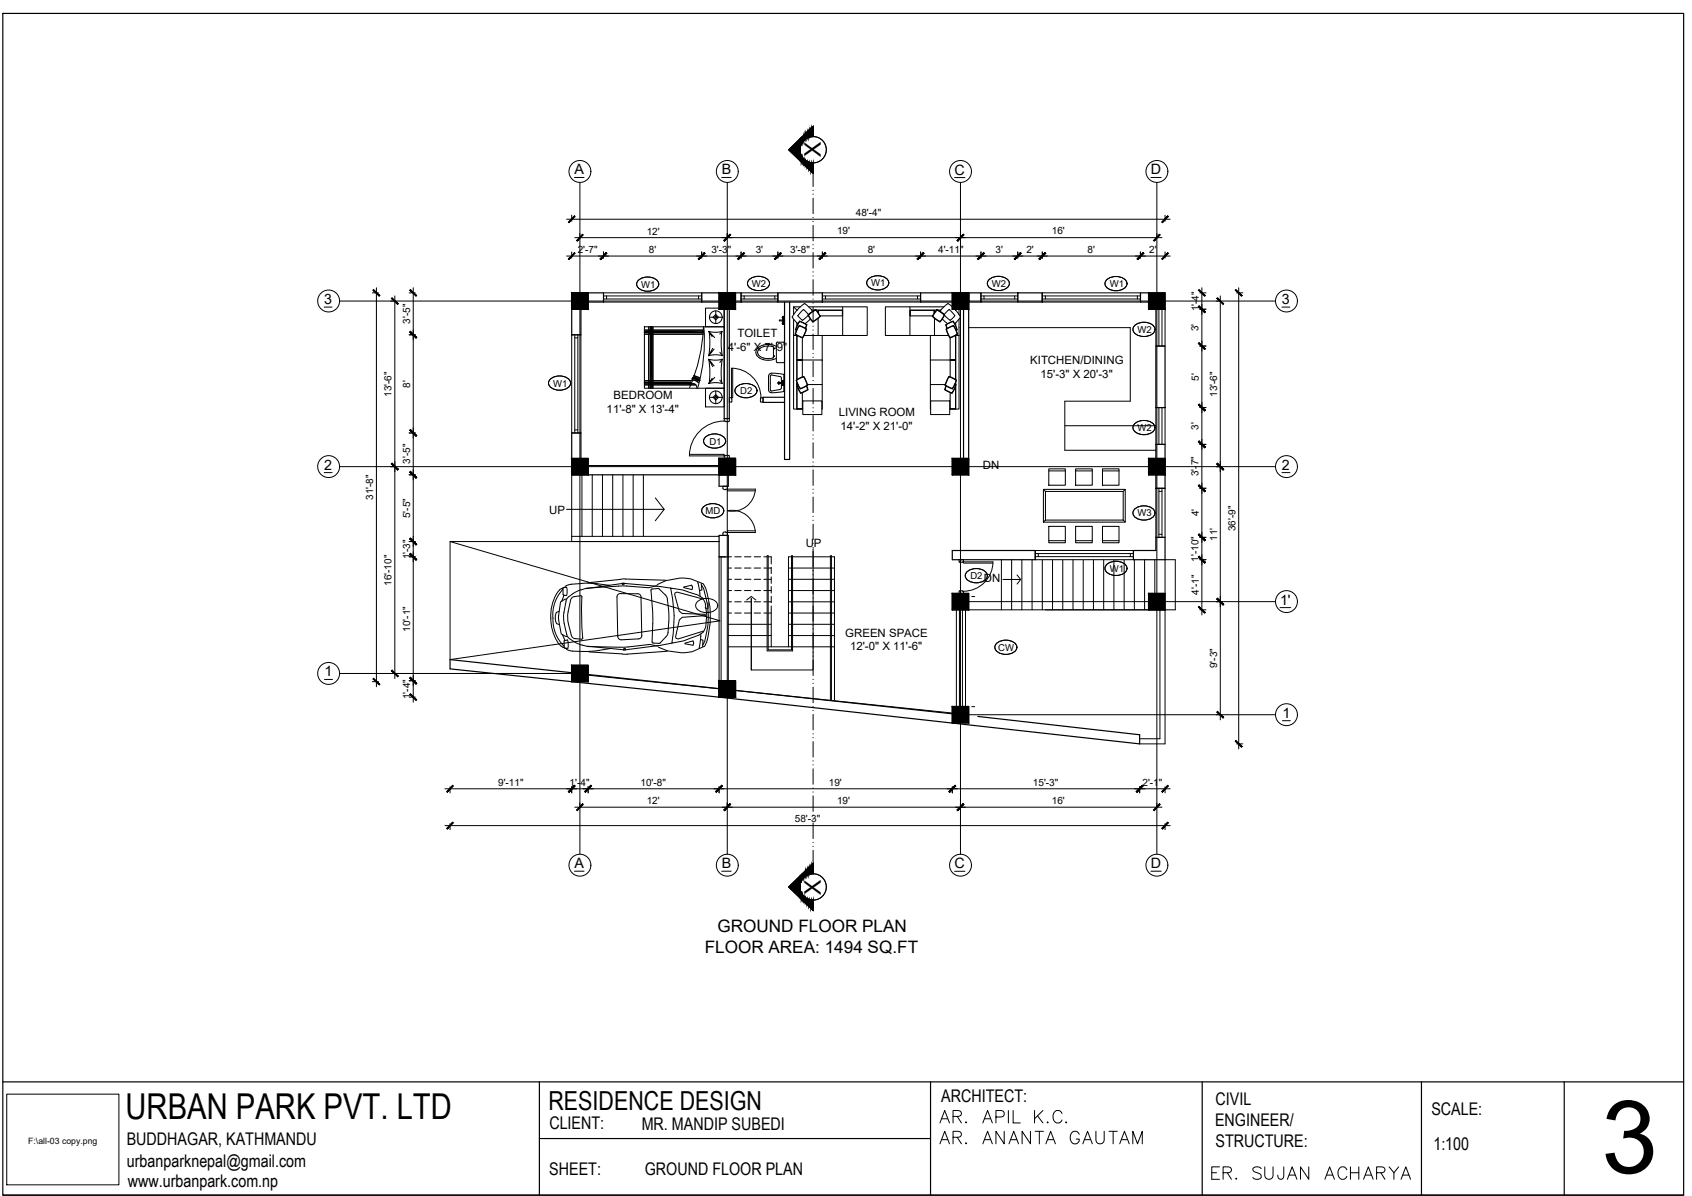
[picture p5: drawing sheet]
<svg xmlns="http://www.w3.org/2000/svg" width="420mm" height="297mm" viewBox="0 0 420 297" stroke-linecap="round" stroke-linejoin="round" font-family="sans-serif">
<!-- layer: THIETBI -->
<g fill="none" stroke="#000" stroke-width=".25">
<path d="M193.6 79.5h.7M193.6 79.7h.7M193.6 79.5v.2M194.2 79.5a.31 .31 0 0 1 .5-.2 .31 .31 0 0 1 0 .5 .31 .31 0 0 1-.5-.1M194.3 78.9l.2 .1M194.4 78.8h.1M194.4 78.9h.1M194.4 79.5l.2-.1 .1 .2-.1 .2-.2-.1M194.5 78.6l-.2 .2M194.5 78.7h.1M194.6 78.6l.1 .2M194.6 78.8h.1"/>
<path d="M194.6 78.9h.1M194.7 78.9l-.2 .1M197.1 76.2l.8 .9M197.1 79.3v4M198.7 76.2h-1.6v2M199.7 75.4a8.9 8.9 0 0 0-3 3.4l1.4 1.6M199.7 75.4l1 .7 1.1 1.2M200.7 78.2l1.9-1.3 1.1 1.7-1.9 1.4-1.1-1.8M200.7 78.1l-1.2-1.2-1.4 1.5 1.2 1.2 1.4-1.3M200.8 76.2h14.5v7.1h-15.6M201.2 79.2l-1.2 1.2M201.6 77h.8"/>
<path d="M202.6 77.1l-.8 .4-1 .8 1 1.5 1.8-1.2-1-1.5M202.7 77h6.6M203 77.5h.1M203.2 77v.7M203.2 79.1v4.2M203.2 77.1h6v1.4h-5.6M203.3 77.1v.7M209.2 77.1v1.4M209.3 76.2v7.1M226 77h6.5M226 76.2v7.1M226 77.1h6v.6"/>
<path d="M226 78.5h5.6M226 77.1v1.4M231.9 77.1v.7M232.1 77v.7M232.1 79.1v4.2M232.2 77.5h.1M232.6 77.1l.9 .4 .9 .8-.3 .6-.7 .9-1.7-1.3M232.6 77.1l-.9 1.4M232.8 77h.8M233.4 77.3l2-1.9a8 8 0 0 1 3.1 3.3M234 79.2l1.3 1.2M234.4 76.2h-14.5v7.1h15.6"/>
<path d="M234.5 78.1l1.2-1.2 1.4 1.5-1.1 1.1M234.5 78.2l-1.9-1.3-1.1 1.7 1.9 1.4 1.1-1.8M234.5 78.3l1.5 1.2M236.5 76.2h1.6v2M236.7 79.8a2.83 2.83 0 0 1 .9 2.2l-.1 .1M236.7 79.7l-1.9 .9 .4 1M237.3 77v.1M238.1 79.3v4M238.1 76.2l-.8 .8M238.5 78.7l-1.4 1.7M188.3 87l-.2 .5 .2 .5M188.8 86.4l-.5 .6"/>
<path d="M188.8 86.5l1.7-.5 1.6 .2v2.7a3.5 3.5 0 0 1-3.8-.9M191.5 93.1l2.4 .5 .2 .3-.1 1.1M191.5 92.7l2.2 .1 1.1 .3M191.5 93.1l-.2 .3v3.5l.2 .2M191.5 92.7l-.3 .1-.3 .4-.1 3.7 .3 .4 .4 .2M192.1 86.5l.2 .1zM192.1 88.4l.2 .1zM192.8 86.1a3.8 3.8 0 0 0-5 .9 2.26 2.26 0 0 0 2.6 2.5l1.3-.1 1.1-.4M193.1 95.1h.6M193.4 94.8v.7M194 95.3l.1 1-.2 .4-2.4 .4M194.2 95v-.5h.3v1.2h-.3v-.4"/>
<path d="M194.3 95.3v.1M194.3 94.9l-.6 .2 .5 .2M194.3 80.4l.2 .1M194.4 80.4h.1M194.4 80.3h.1M194.4 94.9v.1M194.4 95.3v.1M194.5 94.9v.5M194.5 80.2l-.2 .1M194.5 80.4v.1M194.5 80.2h.1M194.6 80.1l.1 .2"/>
<path d="M194.6 80.4h.1M194.6 80.3h.1M194.6 93v4.2M194.7 80.4l-.1 .1M194.8 85.2v4.6M194.8 93.1v4M194.8 97.1l-3.3 .4M194.8 85.2l-.2-.2-1.8 .1v4.7l.3 .3h1.5l.2-.3M197.1 83.3v18.3h2.2M197.1 83.3h.8M197.4 82.9l1.1 .7 .9 .3M197.5 82.9l1-2.1 1.1 .5 .7 .4-.9 2.2"/>
<path d="M197.8 94.4l.2 1 .7 1.2 1.9-.9M197.8 95.6l1 2.1M197.9 83.3v11v-4.9h1.3v4.2M197.9 89.5h1.3M197.9 83.4h.2M197.9 83.3v6.1h6.3v.2M197.9 89.3h1.3M197.9 80.2v.7M197.9 95v.5M197.9 95.9v5.7M198 95.4l-.2 .2M198.1 95.5l-.2 .1 .1 .4 .8 1.5"/>
<path d="M198.6 81l1.6 .8-.9 2-1.7-.9 .4-1.2 .6-.7M198.8 97.5h.1M199.2 97.5v4.1h-1.3M199.2 83.9v5.5M199.3 99.6h4.8v3.4h-4.8zM199.5 93.5l-1.7 .9M199.5 93.5l1.1 2.2M200 81.5l.2-.9-1.6-.7-.7 1.2-.3 .8 .2 .1M200.1 81.6l.3-1-1.8-.8a2.83 2.83 0 0 0-.9 2.2l.1 .1M200.3 95.9l.2 .9M200.3 95.8l.3 1-1.8 .9M200.4 95.6l-1.6 .9-1-2 1.8-.9 .8 2"/>
<path d="M200.5 96.8l-1.6 .8M200.5 95.5h3.7M204.2 83.3l-.1 18.3M231 83.3l.1 18.3M231 95.5h3.7M231.1 99.6h4.7v3.4h-4.7zM234.7 95.7l1.8 .9M234.9 95.8l-.3 1 1.8 .9M234.9 81.7l1.9-.9 1 2.2-1.9 .9zM235 95.9l-.3 .8 1.6 .9M235.2 81.5l-.2-.9 1.6-.7 .7 1.2 .3 .8-.2 .1M235.7 93.6l1.7 .9-.9 2-1.7-.9z"/>
<path d="M235.7 93.5l-1 2.2M235.7 93.5l1.8 .9M235.9 93.6v-4.2h1.4v4.9M235.9 89.5h1.4M235.9 83.9v5.5M235.9 89.3h1.4M237.2 83.4h.1M237.2 95.5a3.3 3.3 0 0 1-.9 2M237.2 95.4h.1a2.83 2.83 0 0 1-.9 2.3M237.3 95.9v5.7h-1.4v-4.1M237.3 95.1v.3M237.3 83.3v11"/>
<path d="M237.3 80.2v.7M237.3 83.3h.1M237.3 95v.5M237.3 95.9v5.7M237.3 89.4h-6.3v.2M237.5 94.4v.1M237.5 94.5l-1 2.1M237.7 82.9l-1.8 .9-.8-2 1.6-.8 1 1.9M238.1 83.3v18.3h-2.3M238.1 83.3h-.8v6.1M197.9 101.5h1.3M235.9 101.5h1.4"/>
<path d="M260.4 116.4h4.1v4.1h-4.1zM260.4 117h4.1M267.1 116.4h4.1v4.1h-4.1zM267.1 117h4.1M273.8 116.4h4.1v4.1h-4.1zM273.8 117h4.1M259.1 121.5h20.3v8.2h-20.3zM259.1 121.5l.5 .6M259.6 122.1h19.3v7.1h-19.3zM259.6 129.2l-.5 .5M260.4 130.7h4.1v4.1h-4.1zM260.4 134.3h4.1"/>
<path d="M267.1 130.7h4.1v4.1h-4.1zM267.1 134.3h4.1M273.8 130.7h4.1v4.1h-4.1zM273.8 134.3h4.1M278.9 129.2l.5 .5M279.4 121.5l-.5 .6"/>
<circle cx="194.3" cy="78.8" r=".05"/>
<circle cx="194.5" cy="78.8" r=".29"/>
<circle cx="194.5" cy="79.6" r=".1"/>
<circle cx="194.5" cy="78.8" r=".1"/>
<circle cx="194.5" cy="78.6" r=".05"/>
<circle cx="194.5" cy="79.1" r=".05"/>
<circle cx="194.7" cy="78.8" r=".05"/>
<circle cx="193.4" cy="95.1" r=".22"/>
<circle cx="193.4" cy="95.1" r=".18"/>
<circle cx="194.3" cy="80.3" r=".05"/>
<circle cx="194.4" cy="95.5" r=".18"/>
<circle cx="194.4" cy="94.7" r=".18"/>
<circle cx="194.5" cy="80.3" r=".29"/>
<circle cx="194.5" cy="80.3" r=".1"/>
<circle cx="194.5" cy="80.1" r=".05"/>
<circle cx="194.5" cy="80.5" r=".05"/>
<circle cx="194.7" cy="80.3" r=".05"/>
</g>
<!-- layer: column -->
<g fill="#000" stroke="#000" stroke-width=".25">
<path d="M142 72.7v4.1h4zM142 72.7h4v4.1z"/>
<path d="M178.6 72.7v4.1h4zM178.6 72.7h4v4.1z"/>
<path d="M236.5 72.7v4.1h4zM236.5 72.7h4v4.1z"/>
<path d="M285.2 72.7v4.1h4.1zM285.2 72.7h4.1v4.1z"/>
<path d="M142 113.9v4h4zM142 113.9h4v4z"/>
<path d="M178.6 113.9v4h4zM178.6 113.9h4v4z"/>
<path d="M178.6 113.9v4h4zM178.6 113.9h4v4z"/>
<path d="M236.5 113.9v4h4zM236.5 113.9h4v4z"/>
<path d="M285.2 113.9v4h4.1zM285.2 113.9h4.1v4z"/>
<path d="M236.5 147.4v4.1h4zM236.5 147.4h4v4.1z"/>
<path d="M285.2 147.4v4.1h4.1zM285.2 147.4h4.1v4.1z"/>
<path d="M142 165.2v4.1h4zM142 165.2h4v4.1z"/>
<path d="M178.6 169.1v4h4zM178.6 169.1h4v4z"/>
<path d="M178.6 169.1v4h4zM178.6 169.1h4v4z"/>
<path d="M236.5 175.5v4h4zM236.5 175.5h4v4z"/>
</g>
<g fill="none" stroke="#000" stroke-width=".36">
<path d="M142 72.7h4v4.1h-4zM178.6 72.7h4v4.1h-4zM236.5 72.7h4v4.1h-4zM285.2 72.7h4.1v4.1h-4.1zM142 113.9h4v4h-4zM178.6 113.9h4v4h-4zM236.5 113.9h4v4h-4zM285.2 113.9h4.1v4h-4.1zM236.5 147.4h4v4.1h-4zM285.2 147.4h4.1v4.1h-4.1zM142 165.2h4v4.1h-4zM178.6 169.1h4v4h-4z"/>
<path d="M236.5 175.5h4v4h-4z"/>
</g>
<!-- layer: mm_Wall -->
<g fill="none" stroke="#000" stroke-width=".3">
<path d="M142 72.7h7.9v2.3h-5.6v8.1h-2.3zM174.2 72.7h9.8v2.3h-9.8zM179.8 76.5v27.5h1.3v-27.5M193.2 72.7h11v2.3h-11zM194.8 75v39.1h1.3v-39.1M240.5 72.7h3.1v2.3h-3.1zM240.5 72.7h-11.9v2.3h10.7v39.1M240.5 72.7v41.4M252.7 72.7h6.1v2.3h-6.1zM258.8 72.7v2.3M285.2 72.7h-2v2.3h2M194.8 98.7h-5.3v1.2h5.3"/>
<path d="M287 85.9h2.3v15.3h-2.3zM142 107.5h2.3v8.1h36.5v5.2h-2.2v-2.9h-36.6zM287 110.4h2.3v10.9h-2.3zM178.6 133h2.2v5.3h-2.2zM236.5 136.7h20.6v2.3h-20.6zM281.5 136.7h5.5v-3.2h2.3v5.5h-7.8zM236.5 177.3l-124.7-13.5v2.3l67 7.1 104.2 11.5M237.5 176.3h2.3v1.6M242.8 177.9l40.2 4.6v2.2"/>
</g>
<!-- layer: interior -->
<g fill="none" stroke="#000" stroke-width=".25">
<path d="M142 117.9v16.6h36.6h-66.8v29.3l67-9.6-67-19.7M144.5 117.9v15.3M147.1 117.9v15.3M149.6 117.9v15.3M152.1 117.9v15.3M154.7 117.9v15.3M157.2 117.9v15.3M159.8 117.9v15.3M142 133.2h36.6M180.8 138.3h.9M182.5 138.3h1.6M184.9 138.3h1.6"/>
<path d="M187.3 138.3h1.6M189.7 138.3h.8M190.5 138h.3v23.4h5.8v-23.4h.2v23.7h-6.3zM190.8 138.3h.7v1.8M196.6 138.3h-.8v22.3M196.8 138.3h9.4M206.5 138.3h.7v35.6M180.8 141.1h.9M180.8 143.9h.9M180.8 146.7h.9M180.8 149.5h.9M180.8 152.3h.9"/>
<path d="M180.8 155.1h9.7M180.8 157.8h9.7M182.5 141.1h1.6M182.5 143.9h1.6M182.5 146.7h1.6M182.5 149.5h1.6M182.5 152.3h1.6M184.9 141.1h1.6M184.9 143.9h1.6M184.9 146.7h1.6M184.9 149.5h1.6M184.9 152.3h1.6"/>
<path d="M187.3 141.1h1.6M187.3 143.9h1.6M187.3 146.7h1.6M187.3 149.5h1.6M187.3 152.3h1.6M189.7 141.1h.8M189.7 143.9h.8M189.7 146.7h.8M189.7 149.5h.8M189.7 152.3h.8M190.8 141.1h.7M190.8 143.9h.7"/>
<path d="M190.8 146.7h.7M190.8 149.5h.7M190.8 152.3h.7M190.8 155.1h.7M190.8 157.8h.7M191.5 150.5v10.1M191.5 140.9v1.6M191.5 143.3v1.6M191.5 145.7v1.6M191.5 148.1v1.6M195.8 141.1h.8M195.8 143.9h.8"/>
<path d="M195.8 146.7h.8M195.8 149.5h.8M195.8 152.3h.8M195.8 155.1h.8M195.8 157.8h.8M196.8 141.1h9.4M196.8 143.9h9.4M196.8 146.7h9.4M196.8 149.5h9.4M196.8 152.3h9.4M196.8 155.1h9.4M196.8 157.8h9.4"/>
<path d="M206.5 141.1h.7M206.5 143.9h.7M206.5 146.7h.7M206.5 149.5h.7M206.5 152.3h.7M206.5 155.1h.7M206.5 157.8h.7M239 151.5h52.8M180.8 160.6h9.7M190.8 160.6h5.8M196.8 160.6h9.4M206.2 173.8v-35.8h.3v35.8"/>
<path d="M206.5 160.6h.7"/>
</g>
<!-- layer: VEHICULOS -->
<g fill="none" stroke="#000" stroke-width=".25">
<path d="M136.8 153.5a11 11 0 0 0 1.6 5.9M137.9 153.5l.3 1.4 .7 .3M138.2 147.6a11 11 0 0 0-1.4 5.9M138.4 159.4a3.1 3.1 0 0 0 1.7 1.5M138.7 152.9v1.1l.7 3.4 1 .6 .5 .1M138.9 151.8l-.7 .3-.3 1.4M139.7 157.6l.6 1.5M139.8 146.1a2.69 2.69 0 0 0-1.6 1.5M139.8 146.4a10.7 10.7 0 0 0-.3 13.5l.6 .6M139.8 147.7l.2 .1M139.9 145.9l-.1 1.8M140 147.8l.7 .1"/>
<path d="M140.1 147.8l-.6 1.5M140.1 154.8l.7 3.1a2.97 2.97 0 0 0 1.6 1.4M140.2 159.1l.7-.2 .2 .9-.1 1.2M140.2 159.1l-.1 1.8 .9 .1M140.4 145.8l-.4 .2M140.7 145.8l-.8 .1M140.7 145.8l.1 .9-.1 1.2M140.7 148.7l-.5 .2-1 .6-.5 3.4M141.1 151.9l-.1 1.5 .2 1.5M141.1 154.9l.8 2.9a1.11 1.11 0 0 0 .9 .8l1.6 .2 .3-.3M141.8 145.1l-1.5 .5M142.2 147.5a2.69 2.69 0 0 0-1.6 1.8l-.6 3.3 .1 2.2"/>
<path d="M142.4 159.3l2.2 .9M144.4 153.4l.3 5.1M144.5 148.2l-.1 5.1M144.5 148.2l-.3-.3-1.6 .3a1.08 1.08 0 0 0-.9 .8l-.6 2.9M148.4 145l3 .4M148.4 145l-2.6-.2-4 .3M153.2 148.3l.2 9.8M153.4 158.1l.1 .4 .6 .4 4.5-.2M154.1 143.9l-8.2 .8M155 144.9l-9.4 1.3M155 144.8l-.1 .4-.4-.2v-.2l8.8 .8M155.4 143.8l10 .3"/>
<path d="M155.4 143.8l-1.3 .1M155.6 145.5l-9.9 .6-2.3 .7-1.2 .7M158.3 147.5l-4.5-.1-.5 .4-.1 .5M158.4 147.5a.84 .84 0 0 1 .8 .8M159.2 148.3l.2 9.5M159.4 157.8a.84 .84 0 0 1-.8 .9M162.1 154.9l-.2 4.5 .3 .3M163.1 145.5l-2 .5-5.5-.5M163.2 145.2a11.6 11.6 0 0 1 11.4-.2 16.4 16.4 0 0 1 1.8 7.6M163.2 145.6l3.3 .5M165.7 148.8l.4 4.1-.2 4.4-.5 .8-1.6 1.7-1.6-.1M165.7 148.8l-.3-.8-1.9-1.9-1.8 .3 .4 8.5"/>
<path d="M166.8 159.7l-3.3 .7M169.8 145.8l2-.5 .2 .5-.1 .6zM172.2 159.6l-.1-.4-2 .5 .1 .2M172.2 159.6l-.1 .7-2-.4M173.2 144.6l.6 2.9M173.8 147.5v.5M173.9 158.8l.7 .2-.1 1.5M174 158l-.4 3M174 157.5v.5M174.1 145l.2 1.5-.6 .2M174.2 145.3l.5 .9a21.9 21.9 0 0 1 .3 13.1l-.5 1M174.5 148.7l-6.4-1.6-.5 .2-.1 .3 1.2 4.2 .7 .6 5.8 .2"/>
<path d="M175.2 152.9l-5.8 .4-.7 .7-.9 4.1 .1 .4 .5 .2 6.2-2M175.5 152.7l-.4-3-.6-1.2-1.3-.7-3.7-1.3-3-.4a32.9 32.9 0 0 1 .3 13.6l3-.5 3.7-1.4 1.2-.8 .5-1.2 .3-3M176.4 152.8a16.6 16.6 0 0 1-1.4 7.7 11.4 11.4 0 0 1-11.5 .2M140.3 161l.4 .1M144.5 160.2l1.5 .4 7.8 .1h2.1l5.5-.7 2 .5M145.9 160.5l9.4 .9 .1-.2-.5-.1v.3M151.7 161l-5.6 .8-4.3-.1-1.1-.5M163.6 160.3l-8.7 1.1M165.7 161.7l-10.6 .8-8.8-.6"/>
</g>
<!-- layer: FUR -->
<g fill="none" stroke="#000" stroke-width=".25">
<path d="M175.2 76.5h4.6v4.7h-4.6zM176.2 78.8h1.3M177.7 78.1l.7 .7-.7 .6-.6-.6zM177.7 77.2v1.4M177.7 79v1.4M178 78.8h1.3M160 81.2h19.8v15.2h-19.8zM160 95.1h11.5M160 95.5h12.7M160 95.6h12.8M160 94.5h11.7M160 94.6h11.7"/>
<path d="M160 83h14.6M160 81.9h14.6M160 82.9h14.6M160 82h14.6M160 82.5h14.6M161.1 81.2v15.2M161.2 81.2v15.2M161.6 81.2v15.2M162.1 81.2v15.2M162.2 81.2v15.2M171.2 95.6a1.01 1.01 0 0 1 1.2-.3 1.01 1.01 0 0 1 .6 1.1M171.7 94.5l1.1 .1 .6 .5"/>
<path d="M171.8 94.3l1.1 .2 .6 .5M172 93.9h.7l.9 .6M172.1 93.4l.9 .2 .7 .4M172.2 93.3l1.6 .6M174.7 81.1a41.7 41.7 0 0 1-3.5 15.2M174.8 81.1a41.7 41.7 0 0 1-1.6 15.3M175.2 96.4h4.6v4.7h-4.6zM176 82.3l1.7 .2 1.7-.2-.7 .7M176.1 82.3a20.6 20.6 0 0 1-.1 6l1.7-.2 1.7 .2a19.7 19.7 0 0 1-.2-6M176.2 98.7h1.3M176.8 83.6l-.8-1.3 1.5 1.5M177 86.5l-1 1.9 1.3-1.7"/>
<path d="M177.3 90.9l-1.3-1.7 1 1.9M177.5 93.7l-1.5 1.6 .8-1.3M177.7 98l.7 .7-.7 .7-.6-.7zM177.7 97.1v1.4M177.7 98.9v1.4M178 98.7h1.3M178.8 94.4l.6 .9-1.7-.3-1.7 .3M178.8 87.5l.5 .8M179.3 89.2l-.5 .8M179.3 89.2a20.4 20.4 0 0 0-.1 6M179.4 89.2l-1.7 .3-1.7-.3a20.6 20.6 0 0 1 .1 6"/>
<circle cx="177.7" cy="78.8" r="1.58"/>
<circle cx="177.7" cy="78.8" r=".22"/>
<circle cx="177.7" cy="98.7" r="1.58"/>
<circle cx="177.7" cy="98.7" r=".22"/>
</g>
<g fill="#000" stroke="#000" stroke-width=".25">
<path d="M161.5 81.2h.2l-.2 15.2zM161.7 81.2l-.2 15.2h.2z"/>
<path d="M160 95h11.5v.2zM160 95v.2h11.5z"/>
<path d="M172 93.8v.2l.4-.2zM172 94l.4-.2v.2zM172.4 93.8v.2l.5-.1zM172.4 94l.5-.1-.1 .2zM172.9 93.9l-.1 .2h.5zM172.8 94.1h.5l-.1 .2zM173.3 94.1l-.1 .2 .5 .1zM173.2 94.3l.5 .1-.2 .2z"/>
<path d="M160 82.4h14.6v.2zM160 82.4v.2h14.6z"/>
</g>
<!-- layer: DOOR -->
<path d="M179.5 120.8h1.1v.7l-.8 .1-.3-.3zM180.6 121.5h7a5.8 5.8 0 0 1-7 5.4M180.6 121.5v.4h6.9M180.6 126.9a5.7 5.7 0 0 1 7 5.4h-7.4v-.2h-.4l-.3 .3v.6h1.1v-1.2h6.9" fill="none" stroke="#000" stroke-width=".25"/>
<!-- layer: WIN -->
<g fill="none" stroke="#000" stroke-width=".25">
<path d="M149.9 72.7h24.3v2.3h-24.3zM149.9 73.5h24.3M149.9 74.3h24.3M150.6 73.5v.8M173.5 73.5v.8M184 72.7h9.2v2.3h-9.2zM184 73.5h9.2M184 74.3h9.2M184.8 73.5v.8M192.4 73.5v.8M204.2 72.7h24.4v2.3h-24.4zM204.2 73.5h24.4"/>
<path d="M204.2 74.3h24.4M205 73.5v.8M227.8 73.5v.8M243.6 72.7h9.1v2.3h-9.1zM243.6 73.5h9.1M243.6 74.3h9.1M244.3 73.5v.8M252 73.5v.8M258.8 72.7h24.4v2.3h-24.4zM258.8 73.5h24.4M258.8 74.3h24.4M259.6 73.5v.8"/>
<path d="M282.4 73.5v.8M287 76.8h2.3v9.1h-2.3zM287.8 76.8v9.1M288.5 76.8v9.1M142 83.1h2.3v24.4h-2.3zM142.7 83.9h.8M142.7 83.1v24.4M143.5 83.1v24.4M181.1 98.8h.5v1.1h-.5zM181.9 91.5v7.3h-.3M188.9 98.8h.6v1.1l-.7-.2zM189 98.8a7.3 7.3 0 0 0-7.4-7.4v7.4"/>
<path d="M142.7 106.8h.8M171.2 112.8h8.6v.4M179.8 113.2l1.2-.1 .1 .8h-1.3zM179.8 104h1.3v.6l-.1 .1-1.2-.1zM179.8 104.6a8.6 8.6 0 0 0-8.6 8.6h8.6M287 101.2h2.3v9.2h-2.3zM287.8 101.2v9.2M288.5 101.2v9.2M178.6 138.3v30.8M179.1 138.3v30.8M238.2 139h1v.5l-.9 .1zM239.2 139.5v.4h7.3"/>
<path d="M239.2 139.5h7.3M246.6 139.5a7.3 7.3 0 0 1-7.3 7.3M257.1 136.7h24.4v2.3h-24.4zM257.1 138.2h24.4M257.1 137.5h24.4M257.8 137.5v.7M280.7 137.5v.7M287 121.3h2.3v12.2h-2.3zM287.8 122h.7M287.8 132.7h.7M287.8 121.3v12.2M288.5 121.3v12.2"/>
<path d="M237.5 147.4h2.3v28.9h-2.3zM238.2 146.8h1v.6h-1zM238.3 147.4v28.9M239 147.4v28.9M241.3 148.2h.7M259.6 151.5h29.5M288 151.5v32h-5M289.3 151.5v33.2h-6.3M241.3 175.5h.7"/>
</g>
<!-- layer: dimension -->
<g fill="none" stroke="#000" stroke-width=".25">
<path d="M140.7 54.4h149.9M142 53.4v1.6M142.7 59h145.8M144 58v1M180.6 58v1M238.5 58v1M287.3 58v1M289.3 53.4v1.6M92.5 72.7h1.5M93.5 71.5v99.1M97 74.8h1M98 73.5v95"/>
<path d="M101.6 72.7h1.5M102.6 71.5v102.9M140.7 63.6h149.9M142 62.6v1.5M149.9 62.6v1.5M174.2 62.6v1.5M184 62.6v1.5M193.2 62.6v1.5M204.2 62.6v1.5M228.6 62.6v1.5M243.6 62.6v1.5M252.7 62.6v1.5"/>
<path d="M258.8 62.6v1.5M283.2 62.6v1.5M289.3 62.6v1.5M297.9 72.7h1.6M297.9 76.8h1.6M298.4 71.5v81.2M302 74.8h1M303 73.5v105.3M307.1 72.7h1.5M307.6 71.5v114.5M101.6 83.1h1.5M240.5 81.4h40.2v18.2h-16.3v12.2h22.6"/>
<path d="M297.9 85.9h1.6M97 115.9h1M101.6 107.5h1.5M101.6 117.9h1.5M264.4 105.7h22.6M297.9 101.2h1.6M297.9 110.4h1.6M302 115.9h1M101.6 138.3h1.5M101.6 134.5h1.5M162.7 123.7l2.2 2.8h-24.2M164.9 126.5l-2.2 2.8"/>
<path d="M178.6 138.3h1.5M201.9 136.3v30.1h-15.3v-17.8v17.8M297.9 121.3h1.6M297.9 133.5h1.6M297.9 139h1.6M185.4 149l1.2-.9 1.1 .9M252.6 142.8l.8 1.1-.8 1.2M253.4 143.9h-4.3h4.3M297.9 151.5h1.6M302 149.4h1M92.5 169.3h1.5M97 167.3h1"/>
<path d="M101.6 169.1h1.5M101.6 173.1h1.5M302 177.5h1M110.5 195.9h180.1M111.8 195.4v1.5M142 195.4v1.5M144 199.5v1M146 195.4v1.5M178.6 195.4v1.5M180.6 199.5v1M236.5 195.4v1.5M238.5 199.5v1"/>
<path d="M283 195.4v1.5M287.3 199.5v1M289.3 195.4v1.5M307.1 184.7h1.5M110.5 205h180.1M111.8 204.5v1.6M142.7 200.5h145.8M289.3 204.5v1.6M233.4 278.9l1.2-3.1 1.2 3.1M233.8 277.9h1.5M236.7 277.3l1.7-.2a.7 .7 0 0 0 0-1.1l-1.7-.2v3.1M237.7 277.3l1 1.6"/>
<path d="M239.9 278.6l-.1 .2 .1 .1 .2-.1M244.1 278.9l1.1-3.1 1.2 3.1M244.5 277.9h1.5M247.3 277.4h1.3a.8 .8 0 0 0 .8-.8 .8 .8 0 0 0-.8-.8h-1.3v3.1M250.4 275.8v3.1M251.6 275.8v3.1h1.8M256.9 275.8v3.1M257.6 277.1l1.4 1.8M259 275.8l-2.1 2.1M260.2 278.6l-.2 .2 .2 .1 .1-.1M263.7 276.5a1.14 1.14 0 0 0-1.3-.7 1.14 1.14 0 0 0-.9 1.2 1.36 1.36 0 0 0 .3 1.5 1.36 1.36 0 0 0 1.5 .3l.4-.6M264.8 278.6l-.2 .2 .2 .1 .1-.1"/>
<path d="M233.4 284.1l1.2-3.1 1.2 3.1M233.8 283h1.5M236.7 282.5l1.7-.2a.72 .72 0 0 0 0-1.2l-1.7-.1v3.1M237.7 282.5l1 1.6M239.9 283.8l-.1 .1 .1 .2 .2-.2M244.1 284.1l1.1-3.1 1.2 3.1M244.5 283h1.5M249.4 281v3.1l-2.1-3.1v3.1M250.5 284.1l1.2-3.1 1.2 3.1M251 283h1.5M255.9 281v3.1l-2.1-3.1v3.1M257 281h2.1"/>
<path d="M258.1 281v3.1M259.7 284.1l1.2-3.1 1.2 3.1M260.2 283h1.4M268 281.7a1.14 1.14 0 0 0-1.3-.7 1.14 1.14 0 0 0-.9 1.2 1.36 1.36 0 0 0 .3 1.4 1.36 1.36 0 0 0 1.4 .3l.5-.6v-.4h-.7M268.9 284.1l1.2-3.1 1.2 3.1M269.3 283h1.5M272.1 281v2.2a1.04 1.04 0 0 0 1.1 .9 1.04 1.04 0 0 0 1-.9v-2.2M275.4 281h2.1M276.4 281v3.1M278 284.1l1.2-3.1 1.2 3.1M278.5 283h1.5M281.3 284.1v-3.1l1.2 3.1 1.2-3.1v3.1"/>
</g>
<!-- layer: TEXT -->
<g fill="none" stroke="#000" stroke-width=".25">
<path d="M158.5 69.7a3.5 3.5 0 0 1 5 .4 1.83 1.83 0 0 1-1.9 2.2 2.81 2.81 0 0 1-3.5-1.7zM186 69.5a3.5 3.5 0 0 1 5 .4 1.83 1.83 0 0 1-1.9 2.2 2.81 2.81 0 0 1-3.5-1.7zM215.6 69.4a3.5 3.5 0 0 1 5 .4 1.83 1.83 0 0 1-1.9 2.2 2.81 2.81 0 0 1-3.5-1.8zM245.5 69.5a3.5 3.5 0 0 1 5.1 .4 1.83 1.83 0 0 1-2 2.2 2.81 2.81 0 0 1-3.4-1.7zM274.8 69.5a3.5 3.5 0 0 1 5 .5 1.83 1.83 0 0 1-1.9 2.1 2.81 2.81 0 0 1-3.5-1.7zM136.6 94.2a3.5 3.5 0 0 1 5 .5 1.83 1.83 0 0 1-1.9 2.1 2.81 2.81 0 0 1-3.5-1.7zM182.9 96.1a3.5 3.5 0 0 1 5 .5 1.83 1.83 0 0 1-1.9 2.1 2.81 2.81 0 0 1-3.5-1.7zM281.7 80.9a3.5 3.5 0 0 1 5 .4 1.83 1.83 0 0 1-1.9 2.2 2.81 2.81 0 0 1-3.5-1.7zM175.1 108.6a3.5 3.5 0 0 1 5 .5 1.83 1.83 0 0 1-1.9 2.1 2.81 2.81 0 0 1-3.5-1.7zM281.7 105.3a3.5 3.5 0 0 1 5 .4 1.83 1.83 0 0 1-1.9 2.2 2.81 2.81 0 0 1-3.5-1.7zM174.6 126a3.5 3.5 0 0 1 5 .4 1.83 1.83 0 0 1-1.9 2.2 2.81 2.81 0 0 1-3.5-1.8zM281.7 126.5a3.5 3.5 0 0 1 5 .4 1.83 1.83 0 0 1-1.9 2.2 2.81 2.81 0 0 1-3.5-1.7z"/>
<path d="M173.1 149.5a3.5 3.5 0 0 1 5 .4 1.83 1.83 0 0 1-1.9 2.2 2.81 2.81 0 0 1-3.5-1.7zM240.1 142.1a3.5 3.5 0 0 1 5 .4 1.83 1.83 0 0 1-1.9 2.2 2.81 2.81 0 0 1-3.5-1.7zM247.4 159.9a3.5 3.5 0 0 1 5 .4 1.83 1.83 0 0 1-1.9 2.2 2.81 2.81 0 0 1-3.5-1.7zM274.8 140.3a3.5 3.5 0 0 1 5 .4 1.83 1.83 0 0 1-1.9 2.2 2.81 2.81 0 0 1-3.5-1.7z"/>
</g>
<!-- layer: Wall Medium -->
<path d="M180.8 138.3v30.8" fill="none" stroke="#000" stroke-width=".25"/>
<!-- layer: Hatch_.05 -->
<g fill="#000" stroke="#000" stroke-width=".25">
<path d="M195.9 37.2l2.7-2.7v5.4zM195.9 220.3l2.7-2.7v5.4z"/>
<path d="M198.6 34.5v2.7zM198.7 34.5l-.1 2.7z"/>
<path d="M198.6 37.2v2.7zM198.7 37.7v2.2z"/>
<path d="M198.6 34.5v2.7zM198.7 34.5l-.1 2.7z"/>
<path d="M198.6 37.2v2.7zM198.7 37.7v2.2z"/>
<path d="M198.7 34.5v2.2l.1-2.3zM198.8 34.4l-.1 2.3z"/>
<path d="M198.7 37.7v2.2l.1-1.7zM198.8 38.2v1.8l-.1-.1z"/>
<path d="M198.7 34.5v2.2l.1-2.3zM198.8 34.4l-.1 2.3z"/>
<path d="M198.7 37.7v2.2l.1-1.7zM198.8 38.2v1.8l-.1-.1z"/>
<path d="M199 34.2l-.2 .2v1.8zM199 34.2v1.5l-.2 .5z"/>
<path d="M198.8 38.2v1.8l.2-1.3zM199 38.7v1.5l-.2-.2z"/>
<path d="M199 34.2l-.2 .2v1.8zM199 34.2v1.5l-.2 .5z"/>
<path d="M198.8 38.2v1.8l.2-1.3zM199 38.7v1.5l-.2-.2z"/>
<path d="M199 34.2v1.5l.3-1.8zM199.3 33.9v1.4l-.3 .4z"/>
<path d="M199 38.7v1.5l.3-1.1zM199.3 39.1v1.4l-.3-.3z"/>
<path d="M199 34.2v1.5l.3-1.8zM199.3 33.9v1.4l-.3 .4z"/>
<path d="M199 38.7v1.5l.3-1.1zM199.3 39.1v1.4l-.3-.3z"/>
<path d="M199.3 33.9v1.4l.3-1.7zM199.6 33.6v1.3l-.3 .4z"/>
<path d="M199.3 39.1v1.4l.3-1zM199.6 39.5v1.3l-.3-.3z"/>
<path d="M199.3 33.9v1.4l.3-1.7zM199.6 33.6v1.3l-.3 .4z"/>
<path d="M199.3 39.1v1.4l.3-1zM199.6 39.5v1.3l-.3-.3z"/>
<path d="M200 33.2l-.4 .4v1.3zM200 33.2v1.4l-.4 .3z"/>
<path d="M199.6 39.5v1.3l.4-.9zM200 39.9v1.3l-.4-.4z"/>
<path d="M200 33.2l-.4 .4v1.3zM200 33.2v1.4l-.4 .3z"/>
<path d="M199.6 39.5v1.3l.4-.9zM200 39.9v1.3l-.4-.4z"/>
<path d="M200 33.2v1.4l.4-1.8zM200.4 32.8v1.5l-.4 .3z"/>
<path d="M200 39.9v1.3l.4-1.1zM200.4 40.1v1.5l-.4-.4z"/>
<path d="M200 33.2v1.4l.4-1.8zM200.4 32.8v1.5l-.4 .3z"/>
<path d="M200 39.9v1.3l.4-1.1zM200.4 40.1v1.5l-.4-.4z"/>
<path d="M200.4 32.8v1.5l.5-1.9zM200.9 32.4v1.7l-.5 .2z"/>
<path d="M200.4 32.8v1.5l.5-1.9zM200.9 32.4v1.7l-.5 .2z"/>
<path d="M200.9 32.4v1.7l.5-2.2zM201.4 31.9v2.1l-.5 .1z"/>
<path d="M200.9 32.4v1.7l.5-2.2zM201.4 31.9v2.1l-.5 .1z"/>
<path d="M201.4 31.9v2.1l.5-2.6zM201.9 31.4v2.5l-.5 .1z"/>
<path d="M201.4 31.9v2.1l.5-2.6zM201.9 31.4v2.5l-.5 .1z"/>
<path d="M200.4 40.1v1.5l.5-1.3zM200.9 40.3v1.7l-.5-.4z"/>
<path d="M200.4 40.1v1.5l.5-1.3zM200.9 40.3v1.7l-.5-.4z"/>
<path d="M200.9 40.3v1.7l.5-1.6zM201.4 40.4v2.1l-.5-.5z"/>
<path d="M200.9 40.3v1.7l.5-1.6zM201.4 40.4v2.1l-.5-.5z"/>
<path d="M201.4 40.4v2.1l.5-2zM201.9 40.5v2.5l-.5-.5z"/>
<path d="M201.4 40.4v2.1l.5-2zM201.9 40.5v2.5l-.5-.5z"/>
<path d="M198.6 217.6v2.7zM198.7 217.6l-.1 2.7z"/>
<path d="M198.6 217.6v2.7zM198.7 217.6l-.1 2.7z"/>
<path d="M198.7 217.6v2.2l.1-2.3zM198.8 217.5l-.1 2.3z"/>
<path d="M198.7 217.6v2.2l.1-2.3zM198.8 217.5l-.1 2.3z"/>
<path d="M198.8 217.5v1.8l.2-2zM199 217.3v1.5l-.2 .5z"/>
<path d="M198.8 217.5v1.8l.2-2zM199 217.3v1.5l-.2 .5z"/>
<path d="M199 217.3v1.5l.3-1.8zM199.3 217v1.4l-.3 .4z"/>
<path d="M199 217.3v1.5l.3-1.8zM199.3 217v1.4l-.3 .4z"/>
<path d="M199.3 217v1.4l.3-1.7zM199.6 216.7v1.3l-.3 .4z"/>
<path d="M199.3 217v1.4l.3-1.7zM199.6 216.7v1.3l-.3 .4z"/>
<path d="M199.6 216.7v1.3l.4-1.7zM200 216.3v1.3l-.4 .4z"/>
<path d="M199.6 216.7v1.3l.4-1.7zM200 216.3v1.3l-.4 .4z"/>
<path d="M200 216.3v1.3l.4-1.7zM200.4 215.9v1.5l-.4 .2z"/>
<path d="M200 216.3v1.3l.4-1.7zM200.4 215.9v1.5l-.4 .2z"/>
<path d="M200.4 215.9v1.5l.5-2zM200.9 215.4v1.8l-.5 .2z"/>
<path d="M200.4 215.9v1.5l.5-2zM200.9 215.4v1.8l-.5 .2z"/>
<path d="M200.9 215.4v1.8l.5-2.2zM201.4 215v2.1l-.5 .1z"/>
<path d="M200.9 215.4v1.8l.5-2.2zM201.4 215v2.1l-.5 .1z"/>
<path d="M201.4 215v2.1l.5-2.6zM201.9 214.5v2.5l-.5 .1z"/>
<path d="M201.4 215v2.1l.5-2.6zM201.9 214.5v2.5l-.5 .1z"/>
<path d="M198.6 220.3v2.7zM198.7 220.8v2.2z"/>
<path d="M198.6 220.3v2.7zM198.7 220.8v2.2z"/>
<path d="M198.7 220.8v2.2l.1-1.7zM198.8 221.3v1.8l-.1-.1z"/>
<path d="M198.7 220.8v2.2l.1-1.7zM198.8 221.3v1.8l-.1-.1z"/>
<path d="M198.8 221.3v1.8l.2-1.3zM199 221.8v1.5l-.2-.2z"/>
<path d="M198.8 221.3v1.8l.2-1.3zM199 221.8v1.5l-.2-.2z"/>
<path d="M199 221.8v1.5l.3-1.1zM199.3 222.2v1.3l-.3-.2z"/>
<path d="M199 221.8v1.5l.3-1.1zM199.3 222.2v1.3l-.3-.2z"/>
<path d="M199.3 222.2v1.3l.3-.9zM199.6 222.6v1.3l-.3-.4z"/>
<path d="M199.3 222.2v1.3l.3-.9zM199.6 222.6v1.3l-.3-.4z"/>
<path d="M199.6 222.6v1.3l.4-1zM200 222.9v1.3l-.4-.3z"/>
<path d="M199.6 222.6v1.3l.4-1zM200 222.9v1.3l-.4-.3z"/>
<path d="M200 222.9v1.3l.4-1zM200.4 223.2v1.5l-.4-.5z"/>
<path d="M200 222.9v1.3l.4-1zM200.4 223.2v1.5l-.4-.5z"/>
<path d="M200.4 223.2v1.5l.5-1.3zM200.9 223.4v1.7l-.5-.4z"/>
<path d="M200.4 223.2v1.5l.5-1.3zM200.9 223.4v1.7l-.5-.4z"/>
<path d="M200.9 223.4v1.7l.5-1.6zM201.4 223.5v2.1l-.5-.5z"/>
<path d="M200.9 223.4v1.7l.5-1.6zM201.4 223.5v2.1l-.5-.5z"/>
<path d="M201.4 223.5v2.1l.5-2zM201.9 223.6v2.5l-.5-.5z"/>
<path d="M201.4 223.5v2.1l.5-2zM201.9 223.6v2.5l-.5-.5z"/>
</g>
<!-- layer: Hatch_.09 -->
<g fill="none" stroke="#000" stroke-width=".25">
<path d="M201.9 33.9v-2.5l-6 5.8 6 5.8v-2.5M201.9 217v-2.5l-6 5.8 6 5.8v-2.5"/>
<circle cx="201.9" cy="37.2" r="3.3"/>
<circle cx="201.9" cy="220.3" r="3.3"/>
</g>
<!-- layer: Dimension_.09 -->
<path d="M201.9 31.4v2.5M201.9 40.5v2M201.9 214.5v2.5M201.9 223.6v2" fill="none" stroke="#000" stroke-width=".25"/>
<!-- layer: Hidden line_.13 -->
<g fill="none" stroke="#000" stroke-width=".25">
<path d="M201.9 43v3.3M201.9 49.2v3.9M201.9 56v3.8M201.9 62.7v3.9M201.9 69.5v3.8M201.9 76.2v3.9M201.9 83v3.8M201.9 89.7v3.9M201.9 96.5v3.8M201.9 103.2v3.8M201.9 109.9v3.9M201.9 116.7v3.9"/>
<path d="M201.9 123.5v3.8M201.9 130.2v3.9M201.9 136.9v3.9M201.9 143.7v3.8M201.9 150.4v3.9M201.9 157.2v3.8M201.9 163.9v3.9M201.9 170.7v3.8M201.9 177.4v3.9M201.9 184.2v3.8M201.9 190.9v3.9M201.9 197.7v3.8"/>
<path d="M201.9 204.4v3.9M201.9 211.2v3.3"/>
</g>
<g fill="#000" stroke="#000" stroke-width=".25">
<circle cx="201.9" cy="55" r=".04"/>
<circle cx="201.9" cy="68.5" r=".04"/>
<circle cx="201.9" cy="67.5" r=".04"/>
<circle cx="201.9" cy="82" r=".04"/>
<circle cx="201.9" cy="94.5" r=".04"/>
<circle cx="201.9" cy="81" r=".04"/>
<circle cx="201.9" cy="109" r=".04"/>
<circle cx="201.9" cy="122.5" r=".04"/>
<circle cx="201.9" cy="136" r=".04"/>
<circle cx="201.9" cy="135" r=".04"/>
<circle cx="201.9" cy="121.5" r=".04"/>
<circle cx="201.9" cy="149.5" r=".04"/>
<circle cx="201.9" cy="148.5" r=".04"/>
<circle cx="201.9" cy="156.2" r=".04"/>
<circle cx="201.9" cy="163" r=".04"/>
<circle cx="201.9" cy="195.7" r=".04"/>
<circle cx="201.9" cy="190" r=".04"/>
<circle cx="201.9" cy="203.5" r=".04"/>
<circle cx="201.9" cy="202.5" r=".04"/>
<circle cx="201.9" cy="209.2" r=".04"/>
</g>
<!-- layer: A-ANNO-GRID-LINE -->
<path d="M144 45.3v166.9M180.6 45.3v166.9M238.5 45.3v166.9M287.3 45.3v166.9M84.3 74.8h232.4M84.3 115.9h232.4M236.5 149.4h80.2M84.3 167.3h57.7l98.5 10.2h76.2" fill="none" stroke="#000" stroke-width=".25"/>
<!-- layer: A-ANNO-GRID -->
<g fill="none" stroke="#000" stroke-width=".25">
<path d="M142.7 44.1h2.3M179.2 44.1h2.4M237 44.1h2.6M285.8 44.1h2.6M80.5 76.3h1.9M318.3 76.3h2M80.5 117.4h2M318.3 117.4h2M317.9 150.9h2.6M80.6 168.7h2M318.5 179h1.9M142.7 216.4h2.3"/>
<path d="M179.2 216.4h2.4M237 216.4h2.6M285.8 216.4h2.6"/>
<circle cx="144" cy="42.6" r="2.72"/>
<circle cx="180.6" cy="42.6" r="2.72"/>
<circle cx="238.5" cy="42.6" r="2.72"/>
<circle cx="287.3" cy="42.6" r="2.72"/>
<circle cx="81.6" cy="74.8" r="2.72"/>
<circle cx="319.5" cy="74.8" r="2.72"/>
<circle cx="81.6" cy="115.9" r="2.72"/>
<circle cx="319.5" cy="115.9" r="2.72"/>
<circle cx="319.5" cy="149.4" r="2.72"/>
<circle cx="81.6" cy="167.3" r="2.72"/>
<circle cx="319.5" cy="177.5" r="2.72"/>
<circle cx="144" cy="214.9" r="2.72"/>
<circle cx="180.6" cy="214.9" r="2.72"/>
<circle cx="238.5" cy="214.9" r="2.72"/>
<circle cx="287.3" cy="214.9" r="2.72"/>
</g>
<!-- layer: Staircase -->
<g fill="none" stroke="#000" stroke-width=".25">
<path d="M248.7 139.1v12.4M251.2 139.1v12.4M253.7 139.1v12.4M256.3 139.1v12.4M258.8 139.1v12.4M261.4 139.1v12.4M263.9 139.1v12.4M266.4 139.1v12.4M269 139.1v12.4M271.5 139.1v12.4M274.1 139.1v12.4M276.6 139.1v12.4"/>
<path d="M279.1 139.1v12.4M281.7 139.1v12.4M284.2 139.1v12.4M286.8 139.1v8.3M289.3 139.1v8.3M289.3 139h2.5M291.8 139.1v12.4"/>
</g>
<!-- layer: 0 -->
<g fill="#000" stroke="#000" stroke-width=".25">
<path d="M142.7 53.6l-1.4 1.7 1.5-1.5zM142.7 53.6l-1.4 1.7-.2-.2z"/>
<path d="M144.7 58.2l-1.4 1.7 1.5-1.6zM144.7 58.2l-1.4 1.7-.1-.2z"/>
<path d="M179.7 59.7l.2 .2 1.4-1.7zM181.3 58.2l.1 .1-1.5 1.6z"/>
<path d="M181.3 58.2l-1.4 1.7 1.5-1.6zM179.7 59.7l1.6-1.5-1.4 1.7z"/>
<path d="M237.7 59.7l.1 .2 1.4-1.7zM239.2 58.2l.2 .1-1.6 1.6z"/>
<path d="M239.2 58.2l-1.4 1.7 1.6-1.6zM239.2 58.2l-1.4 1.7-.1-.2z"/>
<path d="M286.4 59.7l.2 .2 1.4-1.7zM288 58.2l.1 .1-1.5 1.6z"/>
<path d="M288.5 55.1l.1 .2 1.4-1.7zM290 53.6l.2 .2-1.6 1.5z"/>
<path d="M92.6 72.1l1.5 1.5 .2-.2zM92.6 72.1l.2-.2 1.5 1.5z"/>
<path d="M97.2 74.1l1.5 1.5 .2-.1zM97.2 74.1l.2-.2 1.5 1.6z"/>
<path d="M101.8 72.1l1.5 1.5 .2-.2zM101.8 72.1l.1-.2 1.6 1.5z"/>
<path d="M142.7 62.8l-1.4 1.6 1.5-1.5zM142.7 62.8l-1.4 1.6-.2-.1z"/>
<path d="M149 64.3l.2 .1 1.3-1.6zM150.5 62.8l.2 .1-1.5 1.5z"/>
<path d="M150.5 62.8l-1.3 1.6 1.5-1.5zM149 64.3l1.5-1.5-1.3 1.6z"/>
<path d="M173.4 64.3l.1 .1 1.4-1.6zM174.9 62.8l.2 .1-1.6 1.5z"/>
<path d="M174.9 62.8l-1.4 1.6 1.6-1.5zM173.4 64.3l1.5-1.5-1.4 1.6z"/>
<path d="M183.2 64.3l.1 .1 1.4-1.6zM184.7 62.8l.2 .1-1.6 1.5z"/>
<path d="M184.7 62.8l-1.4 1.6 1.6-1.5zM184.7 62.8l-1.4 1.6-.1-.1z"/>
<path d="M192.3 64.3l.2 .1 1.3-1.6zM193.8 62.8l.2 .1-1.5 1.5z"/>
<path d="M193.8 62.8l-1.3 1.6 1.5-1.5zM193.8 62.8l-1.3 1.6-.2-.1z"/>
<path d="M203.4 64.3l.1 .1 1.4-1.6zM204.9 62.8l.2 .1-1.6 1.5z"/>
<path d="M204.9 62.8l-1.4 1.6 1.6-1.5zM204.9 62.8l-1.4 1.6-.1-.1z"/>
<path d="M227.8 64.3l.1 .1 1.4-1.6zM229.3 62.8l.1 .1-1.5 1.5z"/>
<path d="M229.3 62.8l-1.4 1.6 1.5-1.5zM227.8 64.3l1.5-1.5-1.4 1.6z"/>
<path d="M242.7 64.3l.2 .1 1.4-1.6zM244.3 62.8l.1 .1-1.5 1.5z"/>
<path d="M244.3 62.8l-1.4 1.6 1.5-1.5zM244.3 62.8l-1.4 1.6-.2-.1z"/>
<path d="M251.9 64.3l.2 .1 1.3-1.6zM253.4 62.8l.2 .1-1.5 1.5z"/>
<path d="M253.4 62.8l-1.3 1.6 1.5-1.5zM251.9 64.3l1.5-1.5-1.3 1.6z"/>
<path d="M258 64.3l.1 .1 1.4-1.6zM259.5 62.8l.2 .1-1.6 1.5z"/>
<path d="M259.5 62.8l-1.4 1.6 1.6-1.5zM259.5 62.8l-1.4 1.6-.1-.1z"/>
<path d="M282.4 64.3l.1 .1 1.4-1.6zM283.9 62.8l.1 .1-1.5 1.5z"/>
<path d="M283.9 62.8l-1.4 1.6 1.5-1.5zM282.4 64.3l1.5-1.5-1.4 1.6z"/>
<path d="M288.5 64.3l.1 .1 1.4-1.6zM290 62.8l.2 .1-1.6 1.5z"/>
<path d="M297.6 76.1l1.7 1.4-1.5-1.5zM297.6 76.1l1.7 1.4-.2 .1z"/>
<path d="M297.6 72.1l1.5 1.5 .2-.2zM297.6 72.1l.2-.2 1.5 1.5z"/>
<path d="M297.6 76.1l1.5 1.5 .2-.1zM297.6 76.1l.2-.1 1.5 1.5z"/>
<path d="M302.2 74.1l1.5 1.5 .2-.1zM302.2 74.1l.1-.2 1.6 1.6z"/>
<path d="M306.7 72.1l1.6 1.5 .1-.2zM306.7 72.1l.2-.2 1.5 1.5z"/>
<path d="M101.8 82.5l1.7 1.3-1.6-1.5zM101.8 82.5l1.7 1.3-.2 .2z"/>
<path d="M101.8 82.5l1.5 1.5 .2-.2zM101.8 82.5l.1-.2 1.6 1.5z"/>
<path d="M297.6 85.3l1.7 1.3-1.5-1.5zM297.6 85.3l1.7 1.3-.2 .2z"/>
<path d="M297.6 85.3l1.5 1.5 .2-.2zM297.6 85.3l.2-.2 1.5 1.5z"/>
<path d="M97.4 115l-.2 .2 1.7 1.4zM97.2 115.2l1.7 1.4-.2 .1z"/>
<path d="M97.2 115.2l1.5 1.5 .2-.1zM97.2 115.2l.2-.2 1.5 1.6z"/>
<path d="M101.8 106.8l1.7 1.4-1.6-1.5zM101.8 106.8l1.7 1.4-.2 .2z"/>
<path d="M101.9 117.1l-.1 .1 1.7 1.4zM101.8 117.2l1.7 1.4-.2 .2z"/>
<path d="M101.8 106.8l1.5 1.6 .2-.2zM101.8 106.8l.1-.1 1.6 1.5z"/>
<path d="M101.8 117.2l1.5 1.6 .2-.2zM101.8 117.2l.1-.1 1.6 1.5z"/>
<path d="M297.6 100.5l1.7 1.4-1.5-1.5zM297.6 100.5l1.7 1.4-.2 .2z"/>
<path d="M297.6 109.7l1.7 1.3-1.5-1.5zM297.6 109.7l1.7 1.3-.2 .2z"/>
<path d="M297.6 100.5l1.5 1.6 .2-.2zM297.6 100.5l.2-.1 1.5 1.5z"/>
<path d="M297.6 109.7l1.5 1.5 .2-.2zM297.6 109.7l.2-.2 1.5 1.5z"/>
<path d="M302.3 115l-.1 .2 1.7 1.4zM302.2 115.2l1.7 1.4-.2 .1z"/>
<path d="M302.2 115.2l1.5 1.5 .2-.1zM302.2 115.2l.1-.2 1.6 1.6z"/>
<path d="M101.9 133.7l-.1 .1 1.7 1.4zM101.8 133.8l1.7 1.4-.2 .1z"/>
<path d="M101.9 137.4l-.1 .2 1.7 1.4zM101.8 137.6l1.7 1.4-.2 .1z"/>
<path d="M101.8 133.8l1.5 1.5 .2-.1zM101.8 133.8l.1-.1 1.6 1.5z"/>
<path d="M101.8 137.6l1.5 1.5 .2-.1zM101.8 137.6l.1-.2 1.6 1.6z"/>
<path d="M297.6 120.6l1.7 1.3-1.5-1.5zM297.6 120.6l1.7 1.3-.2 .2z"/>
<path d="M297.6 132.8l1.7 1.3-1.5-1.5zM297.6 132.8l1.7 1.3-.2 .2z"/>
<path d="M297.8 138.2l-.2 .1 1.7 1.4zM297.6 138.3l1.7 1.4-.2 .2z"/>
<path d="M297.6 120.6l1.5 1.5 .2-.2zM297.6 120.6l.2-.2 1.5 1.5z"/>
<path d="M297.6 132.8l1.5 1.5 .2-.2zM297.6 132.8l.2-.2 1.5 1.5z"/>
<path d="M297.6 138.3l1.5 1.6 .2-.2zM297.6 138.3l.2-.1 1.5 1.5z"/>
<path d="M297.8 150.6l-.2 .2 1.7 1.3zM297.6 150.8l1.7 1.3-.2 .2z"/>
<path d="M302.3 148.6l-.1 .1 1.7 1.4zM302.2 148.7l1.7 1.4-.2 .2z"/>
<path d="M302.2 148.7l1.5 1.6 .2-.2zM302.2 148.7l.1-.1 1.6 1.5z"/>
<path d="M92.6 168.6l1.7 1.4-1.5-1.5zM92.6 168.6l1.7 1.4-.2 .1z"/>
<path d="M97.2 166.6l1.7 1.3-1.5-1.5zM97.2 166.6l1.7 1.3-.2 .2z"/>
<path d="M101.9 168.2l-.1 .2 1.7 1.3zM101.8 168.4l1.7 1.3-.2 .2z"/>
<path d="M101.9 172.3l-.1 .2 1.7 1.3zM101.8 172.5l1.7 1.3-.2 .2z"/>
<path d="M101.8 168.4l1.5 1.5 .2-.2zM101.8 168.4l.1-.2 1.6 1.5z"/>
<path d="M302.3 176.7l-.1 .1 1.7 1.4zM302.2 176.8l1.7 1.4-.2 .2z"/>
<path d="M112.4 195.1l-1.3 1.7 1.5-1.6zM112.4 195.1l-1.3 1.7-.2-.2z"/>
<path d="M142.7 195.1l-1.6 1.5 .2 .2zM142.7 195.1l.1 .1-1.5 1.6z"/>
<path d="M142.7 195.1l-1.4 1.7 1.5-1.6zM142.7 195.1l-1.4 1.7-.2-.2z"/>
<path d="M144.7 199.6l-1.4 1.7 1.5-1.5zM144.7 199.6l-1.4 1.7-.1-.1z"/>
<path d="M145.2 196.6l.2 .2 1.3-1.7zM146.7 195.1l.2 .1-1.5 1.6z"/>
<path d="M146.7 195.1l-1.3 1.7 1.5-1.6zM146.7 195.1l-1.3 1.7-.2-.2z"/>
<path d="M177.7 196.6l.2 .2 1.3-1.7zM179.2 195.1l.2 .1-1.5 1.6z"/>
<path d="M179.2 195.1l-1.3 1.7 1.5-1.6zM179.2 195.1l-1.3 1.7-.2-.2z"/>
<path d="M181.3 199.6l-1.4 1.7 1.5-1.5zM181.3 199.6l-1.4 1.7-.2-.1z"/>
<path d="M235.6 196.6l.2 .2 1.4-1.7zM237.2 195.1l.1 .1-1.5 1.6z"/>
<path d="M237.2 195.1l-1.4 1.7 1.5-1.6zM237.2 195.1l-1.4 1.7-.2-.2z"/>
<path d="M239.2 199.6l-1.4 1.7 1.6-1.5zM239.2 199.6l-1.4 1.7-.1-.1z"/>
<path d="M282.2 196.6l.1 .2 1.4-1.7zM283.7 195.1l.1 .1-1.5 1.6z"/>
<path d="M283.7 195.1l-1.4 1.7 1.5-1.6zM283.7 195.1l-1.4 1.7-.1-.2z"/>
<path d="M288.5 196.6l.1 .2 1.4-1.7zM290 195.1l.2 .1-1.6 1.6z"/>
<path d="M306.9 183.9l-.2 .2 1.7 1.3zM306.7 184.1l1.7 1.3-.1 .2z"/>
<path d="M112.4 204.2l-1.3 1.7 1.5-1.5zM112.4 204.2l-1.3 1.7-.2-.2z"/>
<path d="M179.7 201.2l.2 .1 1.4-1.7zM181.3 199.6l.1 .2-1.5 1.5z"/>
<path d="M239.2 199.6l-1.5 1.6 .1 .1zM239.2 199.6l.2 .2-1.6 1.5z"/>
<path d="M286.4 201.2l.2 .1 1.4-1.7zM288 199.6l.1 .2-1.5 1.5z"/>
<path d="M288.5 205.7l.1 .2 1.4-1.7zM290 204.2l.2 .2-1.6 1.5z"/>
</g>
<!-- layer: wall -->
<path d="M.7 3.3h417.4v293.5h-417.4zM.7 268.7h417.4M133.9 268.7v28.1M231.1 268.7v28.1M298.5 268.7v28.1M353 268.7v28.1M388.4 268.7v28.1M.7 296.8h417.4M133.9 282.8h97.2" fill="none" stroke="#000" stroke-width=".3"/>
<!-- layer: DIM -->
<path d="M1.7 271.7h27.8v22.6h-27.8z" fill="none" stroke="#000" stroke-width=".25"/>
<text font-size="25.3" x="397.6" y="291.3">3</text>
<text font-size="8.8" x="31.2" y="278">URBAN PARK PVT. LTD</text>
<text font-size="6.6" x="299.5" y="294.2">ER. SUJAN ACHARYA</text>
<text font-size="6.5" x="136.2" y="275.6">RESIDENCE DESIGN</text>
<g font-size="5.7">
<text x="203.9" y="39.1" transform="rotate(-90 203.9 39.1)">X</text>
<text x="203.9" y="222.2" transform="rotate(-90 203.9 222.2)">X</text>
</g>
<g font-size="4.3">
<text x="178.1" y="231.6">GROUND FLOOR PLAN</text>
<text x="175" y="236.7">FLOOR AREA: 1494 SQ.FT</text>
<text x="233.7" y="273.6">ARCHITECT:</text>
<text x="301.8" y="274.5">CIVIL</text>
<text x="136.4" y="280.5">CLIENT:</text>
<text x="159.3" y="280.6">MR. MANDIP SUBEDI</text>
<text x="301.7" y="279.7">ENGINEER/</text>
<text x="355.4" y="276.8">SCALE:</text>
<text x="31.5" y="284.3">BUDDHAGAR, KATHMANDU</text>
<text x="301.8" y="284.9">STRUCTURE:</text>
<text x="355.9" y="285.7">1:100</text>
<text x="31.5" y="289.7">urbanparknepal@gmail.com</text>
<text x="136.4" y="291.9">SHEET:</text>
<text x="160.1" y="291.9">GROUND FLOOR PLAN</text>
<text x="31.7" y="294.7">www.urbanpark.com.np</text>
</g>
<g font-size="3.5">
<text x="142.7" y="43.3">A</text>
<text x="179.2" y="43.3">B</text>
<text x="237" y="43.4">C</text>
<text x="285.8" y="43.3">D</text>
<text x="80.5" y="75.5">3</text>
<text x="318.3" y="75.5">3</text>
<text x="80.5" y="116.6">2</text>
<text x="318.3" y="116.6">2</text>
<text x="317.9" y="150.2">1'</text>
<text x="80.6" y="168">1</text>
<text x="318.5" y="178.3">1</text>
<text x="142.7" y="215.6">A</text>
<text x="179.2" y="215.6">B</text>
<text x="237" y="215.7">C</text>
<text x="285.8" y="215.6">D</text>
</g>
<g font-size="2.8">
<text x="183.1" y="83.7">TOILET</text>
<text x="180.7" y="87.1">4'-6&quot; X 7'-9&quot;</text>
<text x="255.8" y="90.5">KITCHEN/DINING</text>
<text x="258.4" y="93.9">15'-3&quot; X 20'-3&quot;</text>
<text x="152.4" y="99.2">BEDROOM</text>
<text x="150.6" y="102.6">11'-8&quot; X 13'-4&quot;</text>
<text x="208.3" y="103.3">LIVING ROOM</text>
<text x="208.7" y="106.7">14'-2&quot; X 21'-0&quot;</text>
<text x="244.1" y="116.6">DN</text>
<text x="136.4" y="127.6">UP</text>
<text x="200.1" y="136">UP</text>
<text x="244.3" y="144.6">DN</text>
<text x="209.9" y="158.1">GREEN SPACE</text>
<text x="211.1" y="161.5">12'-0&quot; X 11'-6&quot;</text>
</g>
<g font-size="2.5">
<text x="212.5" y="53.7">48'-4&quot;</text>
<text x="160.6" y="58.3">12'</text>
<text x="207.9" y="58.2">19'</text>
<text x="261.2" y="58.2">16'</text>
<text x="143.5" y="62.8">2'-7&quot;</text>
<text x="161.1" y="62.8">8'</text>
<text x="176.7" y="62.8">3'-3&quot;</text>
<text x="187.7" y="62.8">3'</text>
<text x="196.2" y="62.8">3'-8&quot;</text>
<text x="215.5" y="62.8">8'</text>
<text x="233" y="62.8">4'-11&quot;</text>
<text x="247.2" y="62.8">3'</text>
<text x="254.9" y="62.8">2'</text>
<text x="270.1" y="62.8">8'</text>
<text x="285.3" y="62.8">2'</text>
<text x="297.7" y="77.3" transform="rotate(-90 297.7 77.3)">1'-4&quot;</text>
<text x="101.8" y="80.4" transform="rotate(-90 101.8 80.4)">3'-5&quot;</text>
<text x="297.6" y="82.3" transform="rotate(-90 297.6 82.3)">3'</text>
<text x="297.7" y="94.5" transform="rotate(-90 297.7 94.5)">5'</text>
<text x="97.2" y="98.6" transform="rotate(-90 97.2 98.6)">13'-6&quot;</text>
<text x="101.8" y="96.3" transform="rotate(-90 101.8 96.3)">8'</text>
<text x="302.2" y="98.6" transform="rotate(-90 302.2 98.6)">13'-6&quot;</text>
<text x="297.6" y="106.7" transform="rotate(-90 297.6 106.7)">3'</text>
<text x="101.8" y="115.2" transform="rotate(-90 101.8 115.2)">3'-5&quot;</text>
<text x="297.6" y="118.3" transform="rotate(-90 297.6 118.3)">3'-7&quot;</text>
<text x="92.7" y="124.2" transform="rotate(-90 92.7 124.2)">31'-8&quot;</text>
<text x="101.8" y="128.7" transform="rotate(-90 101.8 128.7)">5'-5&quot;</text>
<text x="297.7" y="128.3" transform="rotate(-90 297.7 128.3)">4'</text>
<text x="306.8" y="131.9" transform="rotate(-90 306.8 131.9)">36'-9&quot;</text>
<text x="302.3" y="134.4" transform="rotate(-90 302.3 134.4)">11'</text>
<text x="101.8" y="138.9" transform="rotate(-90 101.8 138.9)">1'-3&quot;</text>
<text x="297.6" y="139.5" transform="rotate(-90 297.6 139.5)">1'-10&quot;</text>
<text x="97.2" y="145.5" transform="rotate(-90 97.2 145.5)">16'-10&quot;</text>
<text x="297.7" y="147.7" transform="rotate(-90 297.7 147.7)">4'-1&quot;</text>
<text x="101.8" y="156.9" transform="rotate(-90 101.8 156.9)">10'-1&quot;</text>
<text x="302.2" y="165.9" transform="rotate(-90 302.2 165.9)">9'-3&quot;</text>
<text x="101.9" y="173.7" transform="rotate(-90 101.9 173.7)">1'-4&quot;</text>
<text x="123.7" y="195.1">9'-11&quot;</text>
<text x="141.5" y="195.1">1'-4&quot;</text>
<text x="159" y="195.1">10'-8&quot;</text>
<text x="205.8" y="195.1">19'</text>
<text x="256.5" y="195.1">15'-3&quot;</text>
<text x="283.7" y="195.1">2'-1&quot;</text>
<text x="160.6" y="199.7">12'</text>
<text x="207.9" y="199.7">19'</text>
<text x="261.2" y="199.7">16'</text>
<text x="197.4" y="204.3">58'-3&quot;</text>
</g>
<g font-size="2.4">
<text x="159.2" y="71.5">W1</text>
<text x="186.7" y="71.3">W2</text>
<text x="216.4" y="71.1">W1</text>
<text x="246.3" y="71.3">W2</text>
<text x="275.6" y="71.3">W1</text>
<text x="282.4" y="82.7">W2</text>
<text x="137.3" y="96.1">W1</text>
<text x="183.8" y="97.9">D2</text>
<text x="282.4" y="107.1">W2</text>
<text x="176.1" y="110.5">D1</text>
<text x="175.2" y="127.7">MD</text>
<text x="282.4" y="128.3">W3</text>
<text x="241" y="143.9">D2</text>
<text x="275.6" y="142">W1</text>
<text x="175" y="151.3">J</text>
<text x="247.9" y="161.7">CW</text>
</g>
<text font-size="2.2" x="7" y="284">F:\all-03 copy.png</text>
</svg>
